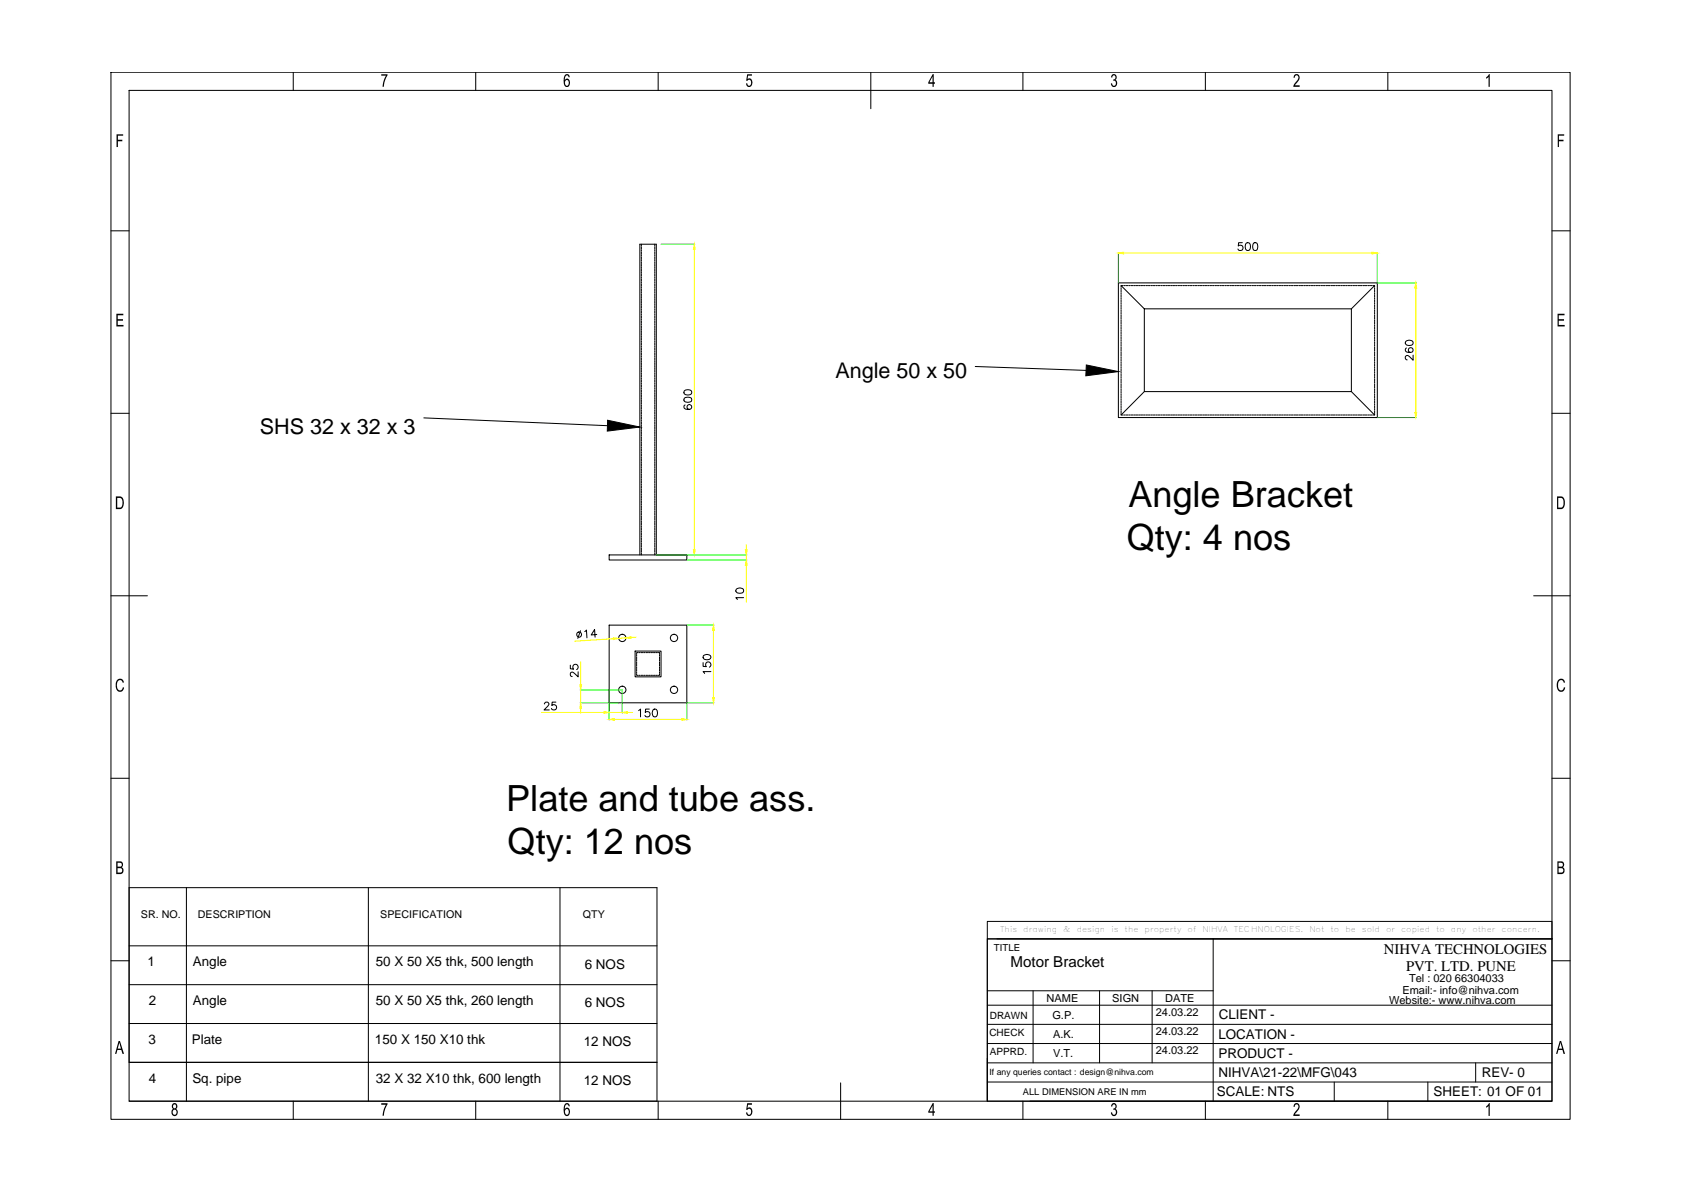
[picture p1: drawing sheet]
<svg xmlns="http://www.w3.org/2000/svg" width="420mm" height="297mm" viewBox="0 0 420 297" stroke-linecap="round" stroke-linejoin="round" font-family="sans-serif">
<!-- layer: 0 -->
<g fill="none" stroke="#000" stroke-width=".25">
<path d="M27.7 18h364.3v261.4h-364.3zM73.2 18v4.6M118.8 18v4.6M164.3 18v4.6M217.4 18v9.1M255.4 18v4.6M300.9 18v4.6M346.5 18v4.6M32.2 22.6h355.2v252.3h-355.2zM27.7 57.6h4.5M387.4 57.6h4.6M160.1 61v.5"/>
<path d="M160.1 61.7v.4M160.1 62.3v.4M160.1 62.9v.4M160.1 63.5v.4M160.1 64.1v.5M160.1 64.8v.4M160.1 65.4v.4M160.1 66v.4M160.1 66.6v.4M160.1 67.2v.4M160.1 67.8v.4M160.1 68.5v.4"/>
<path d="M160.1 69.1v.4M160.1 69.7v.4M160.1 70.3v.4M160.1 70.9v.4M160.1 71.5v.4M160.1 72.1v.5M160.1 72.8v.4M160.1 73.4v.4M160.1 74v.4M160.1 74.6v.4M160.1 75.2v.4M160.1 75.8v.4"/>
<path d="M160.1 76.5v.4M160.1 77.1v.4M160.1 77.7v.4M160.1 78.3v.4M160.1 78.9v.4M160.1 79.5v.4M163.5 61v.5M163.5 61.7v.4M163.5 62.3v.4M163.5 62.9v.4M163.5 63.5v.4M163.5 64.1v.5"/>
<path d="M163.5 64.8v.4M163.5 65.4v.4M163.5 66v.4M163.5 66.6v.4M163.5 67.2v.4M163.5 67.8v.4M163.5 68.5v.4M163.5 69.1v.4M163.5 69.7v.4M163.5 70.3v.4M163.5 70.9v.4M163.5 71.5v.4"/>
<path d="M163.5 72.1v.5M163.5 72.8v.4M163.5 73.4v.4M163.5 74v.4M163.5 74.6v.4M163.5 75.2v.4M163.5 75.8v.4M163.5 76.5v.4M163.5 77.1v.4M163.5 77.7v.4M163.5 78.3v.4M163.5 78.9v.4"/>
<path d="M163.5 79.5v.4M279.2 70.6h64.6v33.6h-64.6zM279.9 71.3l5.8 5.8h51.7v20.6h-51.7v-20.6M279.9 71.8v.5M279.9 72.4v.5M279.9 73.1v.4M279.9 73.7v.4M279.9 74.3v.4M279.9 74.9v.4M279.9 75.5v.4M279.9 76.2v.3M279.9 76.8v.4"/>
<path d="M279.9 77.4v.4M279.9 78v.4M279.9 78.6v.4M279.9 79.2v.4M279.9 79.8v.5M280.3 71.3h-.4v.3M280.6 71.3h.3M281.1 71.3h.5M281.8 71.3h.4M282.4 71.3h.4M283 71.3h.4M283.6 71.3h.4"/>
<path d="M284.2 71.3h.5M284.8 71.3h.5M285.5 71.3h.4M286.1 71.3h.4M286.7 71.3h.4M287.3 71.3h.4M287.9 71.3h.4M288.6 71.3h.3M289.2 71.3h.4M289.8 71.3h.4M290.4 71.3h.4M291 71.3h.4"/>
<path d="M291.6 71.3h.4M292.2 71.3h.5M292.8 71.3h.5M293.5 71.3h.4M294.1 71.3h.4M294.7 71.3h.4M295.3 71.3h.4M295.9 71.3h.4M296.6 71.3h.3M297.2 71.3h.4M297.8 71.3h.4M298.4 71.3h.4"/>
<path d="M299 71.3h.4M299.6 71.3h.4M300.2 71.3h.5M300.8 71.3h.5M301.5 71.3h.4M302.1 71.3h.4M302.7 71.3h.4M303.3 71.3h.4M303.9 71.3h.4M304.6 71.3h.3M305.2 71.3h.4M305.8 71.3h.4"/>
<path d="M306.4 71.3h.4M307 71.3h.4M307.6 71.3h.4M308.2 71.3h.5M308.8 71.3h.5M309.5 71.3h.4M310.1 71.3h.4M310.1 60.6h-.9l-.1 .8a.67 .67 0 0 1 1.1 0 .67 .67 0 0 1-.2 1 .67 .67 0 0 1-1-.3M310.7 71.3h.4M311.2 60.7a.64 .64 0 0 1 .9 .3l.1 .4a.83 .83 0 0 1-.8 1.1 1.24 1.24 0 0 1-.2-1.8zM311.3 71.3h.4M311.9 71.3h.4"/>
<path d="M312.6 71.3h.3M313 60.7a.64 .64 0 0 1 .9 .3l.1 .4a.83 .83 0 0 1-.7 1.1 1.06 1.06 0 0 1-.5-1.5zM313.2 71.3h.4M313.8 71.3h.4M314.4 71.3h.4M315 71.3h.4M315.6 71.3h.4M316.2 71.3h.5M316.8 71.3h.5M317.5 71.3h.4M318.1 71.3h.4M318.7 71.3h.4"/>
<path d="M319.3 71.3h.4M319.9 71.3h.5M320.6 71.3h.3M321.2 71.3h.4M321.8 71.3h.4M322.4 71.3h.4M323 71.3h.4M323.6 71.3h.4M324.2 71.3h.5M324.8 71.3h.5M325.5 71.3h.4M326.1 71.3h.4"/>
<path d="M326.7 71.3h.4M327.3 71.3h.4M327.9 71.3h.5M328.6 71.3h.3M329.2 71.3h.4M329.8 71.3h.4M330.4 71.3h.4M331 71.3h.4M331.6 71.3h.4M332.2 71.3h.5M332.8 71.3h.5M333.5 71.3h.4"/>
<path d="M334.1 71.3h.4M334.7 71.3h.4M335.3 71.3h.4M335.9 71.3h.5M336.6 71.3h.3M337.2 71.3h.4M337.8 71.3h.4M338.4 71.3h.4M339 71.3h.4M339.6 71.3h.4M340.2 71.3h.5M340.8 71.3h.5"/>
<path d="M341.5 71.3h.4M342.1 71.3h.4M342.7 71.3h.5M343.2 71.3v.3M343.2 71.8v.5M343.2 72.4v.5M343.2 73.1v.4M343.2 73.7v.4M343.2 74.3v.4M343.2 74.9v.4M343.2 75.5v.4M343.2 76.2v.3"/>
<path d="M343.2 76.8v.4M343.2 77.4v.4M343.2 78v.4M343.2 78.6v.4M343.2 79.2v.4M343.2 79.8v.5M343.2 71.3l-5.8 5.8M160.1 80.1v.5M160.1 80.8v.4M160.1 81.4v.4M160.1 82v.4M160.1 82.6v.4"/>
<path d="M160.1 83.2v.5M160.1 83.8v.4M160.1 84.5v.4M160.1 85.1v.4M160.1 85.7v.4M160.1 86.3v.4M160.1 86.9v.4M160.1 87.5v.4M160.1 88.1v.5M160.1 88.8v.4M160.1 89.4v.4M160.1 90v.4"/>
<path d="M160.1 90.6v.4M160.1 91.2v.5M160.1 91.8v.4M160.1 92.5v.4M160.1 93.1v.4M160.1 93.7v.4M160.1 94.3v.4M160.1 94.9v.4M160.1 95.5v.4M160.1 96.1v.5M160.1 96.8v.4M160.1 97.4v.4"/>
<path d="M160.1 98v.4M160.1 98.6v.4M160.1 99.2v.5M160.1 99.8v.4M163.5 80.1v.5M163.5 80.8v.4M163.5 81.4v.4M163.5 82v.4M163.5 82.6v.4M163.5 83.2v.5M163.5 83.8v.4M163.5 84.5v.4"/>
<path d="M163.5 85.1v.4M163.5 85.7v.4M163.5 86.3v.4M163.5 86.9v.4M163.5 87.5v.4M163.5 88.1v.5M163.5 88.8v.4M163.5 89.4v.4M163.5 90v.4M163.5 90.6v.4M163.5 91.2v.5M163.5 91.8v.4"/>
<path d="M163.5 92.5v.4M163.5 93.1v.4M163.5 93.7v.4M163.5 94.3v.4M163.5 94.9v.4M163.5 95.5v.4M163.5 96.1v.5M163.5 96.8v.4M163.5 97.4v.4M163.5 98v.4M163.5 98.6v.4M163.5 99.2v.5"/>
<path d="M163.5 99.8v.4M170.8 99.4l.8-.3a.83 .83 0 0 1 1.1 .8 1.06 1.06 0 0 1-1.6 .4 .64 .64 0 0 1-.3-.9zM170.8 97.6l.8-.3a.83 .83 0 0 1 1.1 .7 1.13 1.13 0 0 1-2 0zM243.5 91.5l27.7 1M279.9 80.4v.5M279.9 81.1v.4M279.9 81.7v.4M279.9 82.3v.4M279.9 82.9v.4M279.9 83.5v.4M279.9 84.2v.3M279.9 84.8v.4"/>
<path d="M279.9 85.4v.4M279.9 86v.4M279.9 86.6v.4M279.9 87.2v.4M279.9 87.8v.5M279.9 88.4v.5M279.9 89.1v.4M279.9 89.7v.4M279.9 90.3v.4M279.9 90.9v.4M279.9 91.5v.4M279.9 92.2v.3"/>
<path d="M279.9 92.8v.4M279.9 93.4v.4M279.9 94v.4M279.9 94.6v.4M279.9 95.2v.4M279.9 95.8v.5M279.9 96.4v.5M279.9 97.1v.4M279.9 97.7v.4M279.9 98.3v.4M279.9 98.9v.4M279.9 99.5v.4"/>
<path d="M285.7 97.7l-5.8 5.9M337.4 97.7l5.8 5.9M343.2 80.4v.5M343.2 81.1v.4M343.2 81.7v.4M343.2 82.3v.4M343.2 82.9v.4M343.2 83.5v.4M343.2 84.2v.3M343.2 84.8v.4M343.2 85.4v.4M343.2 86v.4"/>
<path d="M343.2 86.6v.4M343.2 87.2v.4M343.2 87.8v.5M343.2 88.4v.5M343.2 89.1v.4M343.2 89.7v.4M343.2 90.3v.4M343.2 90.9v.4M343.2 91.5v.4M343.2 92.2v.3M343.2 92.8v.4M343.2 93.4v.4"/>
<path d="M343.2 94v.4M343.2 94.6v.4M343.2 95.2v.4M343.2 95.8v.5M343.2 96.4v.5M343.2 97.1v.4M343.2 97.7v.4M343.2 98.3v.4M343.2 98.9v.4M343.2 99.5v.4M351 85.2a1.19 1.19 0 0 1 1.8 .3v.2a1.05 1.05 0 0 1-1.1 .5 1.05 1.05 0 0 1-.9-.7zM351.1 86.9l-.1 .1a.59 .59 0 0 0 .2 .9 1.13 1.13 0 0 0 1.6-.5 .6 .6 0 0 0-.6-.6 .6 .6 0 0 0-.6 .5 .6 .6 0 0 0 .5 .7"/>
<path d="M352.8 88.6v1.3l-1.4-1.2-.6 .4 .2 .6 .3 .1M27.7 103.2h4.5M105.8 104.3l45.9 2M160.1 100.5v.4M160.1 101.1v.4M160.1 101.7v.4M160.1 102.3v.4M160.1 102.9v.4M160.1 103.5v.4M160.1 104.1v.5M160.1 104.8v.4M160.1 105.4v.4"/>
<path d="M160.1 106v.4M160.1 106.6v.4M160.1 107.2v.5M160.1 107.8v.4M160.1 108.5v.4M160.1 109.1v.4M160.1 109.7v.4M160.1 110.3v.4M160.1 110.9v.4M160.1 111.5v.4M160.1 112.1v.5M160.1 112.8v.4"/>
<path d="M160.1 113.4v.4M160.1 114v.4M160.1 114.6v.4M160.1 115.2v.5M160.1 115.8v.4M160.1 116.5v.4M160.1 117.1v.4M160.1 117.7v.4M160.1 118.3v.4M160.1 118.9v.4M160.1 119.5v.4M163.5 100.5v.4"/>
<path d="M163.5 101.1v.4M163.5 101.7v.4M163.5 102.3v.4M163.5 102.9v.4M163.5 103.5v.4M163.5 104.1v.5M163.5 104.8v.4M163.5 105.4v.4M163.5 106v.4M163.5 106.6v.4M163.5 107.2v.5M163.5 107.8v.4"/>
<path d="M163.5 108.5v.4M163.5 109.1v.4M163.5 109.7v.4M163.5 110.3v.4M163.5 110.9v.4M163.5 111.5v.4M163.5 112.1v.5M163.5 112.8v.4M163.5 113.4v.4M163.5 114v.4M163.5 114.6v.4M163.5 115.2v.5"/>
<path d="M163.5 115.8v.4M163.5 116.5v.4M163.5 117.1v.4M163.5 117.7v.4M163.5 118.3v.4M163.5 118.9v.4M163.5 119.5v.4M171 101.1a.53 .53 0 0 0-.2 .8 1.11 1.11 0 0 0 1.9-.3 .6 .6 0 0 0-.6-.6 .6 .6 0 0 0-.6 .6 .6 .6 0 0 0 .6 .6M279.9 103.2v.4h.4M279.9 100.2v.3M279.9 100.8v.4M279.9 101.4v.4"/>
<path d="M279.9 102v.4M279.9 102.6v.4M280.6 103.6h.3M281.1 103.6h.5M281.8 103.6h.4M282.4 103.6h.4M283 103.6h.4M283.6 103.6h.4M284.2 103.6h.5M284.8 103.6h.5M285.5 103.6h.4M286.1 103.6h.4"/>
<path d="M286.7 103.6h.4M287.3 103.6h.4M287.9 103.6h.4M288.6 103.6h.3M289.2 103.6h.4M289.8 103.6h.4M290.4 103.6h.4M291 103.6h.4M291.6 103.6h.4M292.2 103.6h.5M292.8 103.6h.5M293.5 103.6h.4"/>
<path d="M294.1 103.6h.4M294.7 103.6h.4M295.3 103.6h.4M295.9 103.6h.4M296.6 103.6h.3M297.2 103.6h.4M297.8 103.6h.4M298.4 103.6h.4M299 103.6h.4M299.6 103.6h.4M300.2 103.6h.5M300.8 103.6h.5"/>
<path d="M301.5 103.6h.4M302.1 103.6h.4M302.7 103.6h.4M303.3 103.6h.4M303.9 103.6h.4M304.6 103.6h.3M305.2 103.6h.4M305.8 103.6h.4M306.4 103.6h.4M307 103.6h.4M307.6 103.6h.4M308.2 103.6h.5"/>
<path d="M308.8 103.6h.5M309.5 103.6h.4M310.1 103.6h.4M310.7 103.6h.4M311.3 103.6h.4M311.9 103.6h.4M312.6 103.6h.3M313.2 103.6h.4M313.8 103.6h.4M314.4 103.6h.4M315 103.6h.4M315.6 103.6h.4"/>
<path d="M316.2 103.6h.5M316.8 103.6h.5M317.5 103.6h.4M318.1 103.6h.4M318.7 103.6h.4M319.3 103.6h.4M319.9 103.6h.5M320.6 103.6h.3M321.2 103.6h.4M321.8 103.6h.4M322.4 103.6h.4M323 103.6h.4"/>
<path d="M323.6 103.6h.4M324.2 103.6h.5M324.8 103.6h.5M325.5 103.6h.4M326.1 103.6h.4M326.7 103.6h.4M327.3 103.6h.4M327.9 103.6h.5M328.6 103.6h.3M329.2 103.6h.4M329.8 103.6h.4M330.4 103.6h.4"/>
<path d="M331 103.6h.4M331.6 103.6h.4M332.2 103.6h.5M332.8 103.6h.5M333.5 103.6h.4M334.1 103.6h.4M334.7 103.6h.4M335.3 103.6h.4M335.9 103.6h.5M336.6 103.6h.3M337.2 103.6h.4M337.8 103.6h.4"/>
<path d="M338.4 103.6h.4M339 103.6h.4M339.6 103.6h.4M340.2 103.6h.5M340.8 103.6h.5M341.5 103.6h.4M342.1 103.6h.4M343.2 103.2v.4h-.5M343.2 100.2v.3M343.2 100.8v.4M343.2 101.4v.4M343.2 102v.4"/>
<path d="M343.2 102.6v.4M387.4 103.2h4.6M152.1 138.5h19.4v1.3h-19.4zM159.7 138.5v-77.5h4.1v77.5M160.1 120.1v.5M160.1 120.8v.4M160.1 121.4v.4M160.1 122v.4M160.1 122.6v.4M160.1 123.2v.5M160.1 123.9v.3M160.1 124.5v.4"/>
<path d="M160.1 125.1v.4M160.1 125.7v.4M160.1 126.3v.4M160.1 126.9v.4M160.1 127.6v.3M160.1 128.1v.5M160.1 128.8v.4M160.1 129.4v.4M160.1 130v.4M160.1 130.6v.4M160.1 131.2v.5M160.1 131.9v.3"/>
<path d="M160.1 132.5v.4M160.1 133.1v.4M160.1 133.7v.4M160.1 134.3v.4M160.1 134.9v.4M160.1 135.6v.3M160.1 136.1v.5M160.1 136.8v.4M160.1 137.4v.4M160.1 138v.5M163.5 120.1v.5M163.5 120.8v.4"/>
<path d="M163.5 121.4v.4M163.5 122v.4M163.5 122.6v.4M163.5 123.2v.5M163.5 123.9v.3M163.5 124.5v.4M163.5 125.1v.4M163.5 125.7v.4M163.5 126.3v.4M163.5 126.9v.4M163.5 127.6v.3M163.5 128.1v.5"/>
<path d="M163.5 128.8v.4M163.5 129.4v.4M163.5 130v.4M163.5 130.6v.4M163.5 131.2v.5M163.5 131.9v.3M163.5 132.5v.4M163.5 133.1v.4M163.5 133.7v.4M163.5 134.3v.4M163.5 134.9v.4M163.5 135.6v.3"/>
<path d="M163.5 136.1v.5M163.5 136.8v.4M163.5 137.4v.4M163.5 138v.5M27.7 148.7h9.1M144.9 157.4l-.7 1.9M146 157.6l.4-.3 .1 1.9M149 158.4l-1.4 .1 .8-1.4 .2 1.9M152.1 156h19.4v19.4h-19.4zM183.8 147.1a1.16 1.16 0 0 1 1.8 .3v.1a1.06 1.06 0 0 1-1 .6 1.06 1.06 0 0 1-.9-.7zM185.6 149.2h-1.9l.4 .4M382.9 148.7h9.1"/>
<path d="M135.9 175.7l.4-.4h.5l.2 .3-.2 .7-1 .9h1.3M138.8 175.3h-.9l-.1 .8a.67 .67 0 0 1 1 0 .67 .67 0 0 1-.1 1 .67 .67 0 0 1-1-.3M142.4 166v.9l.8 .1a.7 .7 0 0 1 0-1 .7 .7 0 0 1 1 .1 .7 .7 0 0 1-.3 1M144.3 167.7v1.3l-.9-.9-.6-.3-.3 .1-.1 .6 .4 .4M158.6 162.5h6.4v6.5h-6.4zM158.9 168.3v.3h.3M158.9 163.4v.4M158.9 164v.4M158.9 164.6v.4M158.9 165.2v.5M158.9 165.8v.4M158.9 166.5v.4"/>
<path d="M158.9 167.1v.4M158.9 167.7v.4M159.2 162.9h-.3v.3M159.4 177.4l.5-.4v1.9M159.4 168.6h.4M159.4 162.9h.4M160 168.6h.5M160 162.9h.5M160.7 168.6h.4M160.7 162.9h.4M161.3 168.6h.4M161.3 162.9h.4"/>
<path d="M161.9 168.6h.4M161.9 162.9h.4M162.1 177h-.9l-.1 .8a.67 .67 0 0 1 1 0 .67 .67 0 0 1-.1 1 .67 .67 0 0 1-1-.2M162.5 168.6h.4M162.5 162.9h.4M163.1 177.1a.64 .64 0 0 1 1 .3v.4a.83 .83 0 0 1-.7 1.1 1.21 1.21 0 0 1-.3-1.8zM163.1 168.6h.4M163.1 162.9h.4M163.7 168.6h.4M163.7 162.9h.4M164.4 162.9h.2v.3M164.6 168.3v.3h-.2"/>
<path d="M164.6 163.4v.4M164.6 164v.4M164.6 164.6v.4M164.6 165.2v.5M164.6 165.8v.4M164.6 166.5v.4M164.6 167.1v.4M164.6 167.7v.4M175.5 165.4v.9l.8 .1a.69 .69 0 0 1 .1-1 .69 .69 0 0 1 1 .1 .69 .69 0 0 1-.3 1M175.6 163.7a1.13 1.13 0 0 1 1.9 .4 1.13 1.13 0 0 1-2 0zM177.5 167.6h-2l.4 .5M27.7 194.3h4.5"/>
<path d="M387.4 194.3h4.6M27.7 239.8h4.5M32.2 236.1h131.8M46.5 221.6v53.3M92 221.6v53.3M139.8 221.6v53.3M246.5 230h140.9v4.4h-140.9zM246.5 234.4h140.9v40.5h-140.9zM246.5 234.4v40.5M248.9 234.4h138.5M302.9 234.4v40.5M387.4 239.8h4.6"/>
<path d="M32.2 245.8h131.8M32.2 255.5h131.8M246.5 255.7h140.9M246.5 250.9h140.9M246.5 247.3h56.4M257.9 247.3v18M274.5 247.3v18M287.6 247.3v18M32.2 265.2h131.8h-131.8v-43.6h131.8v53.3h-131.8M73.2 274.9v4.5M118.8 274.9v4.5M164.3 274.9v4.5"/>
<path d="M209.9 270.3v9.1M246.5 265.3h140.9M246.5 260.5h140.9M246.5 270.1h140.9M255.4 274.9v4.5M257.1 274.9h130.3M300.9 274.9v4.5M333.1 270.1v4.8M346.5 274.9v4.5M356.5 270.1v4.8M368.4 265.3v4.8"/>
<circle cx="144.6" cy="158.4" r=".63"/>
<circle cx="155.4" cy="159.2" r=".91"/>
<circle cx="168.3" cy="159.2" r=".91"/>
<circle cx="155.4" cy="172.2" r=".91"/>
<circle cx="168.3" cy="172.2" r=".91"/>
</g>
<g fill="#000">
<path d="M95.2 18.5h1.5l-.6 1.7-.3 1.5h-.3l.1-.9 .8-1.9h-1.2zM29.1 33.5h1.6v.4h-1.3v1h1.1v.4h-1.1v1.4h-.3zM186.5 18.5h1.2v.4h-1l-.1 .9 .3-.2h.5l.4 .9-.2 .9-.4 .3h-.5l-.4-.6-.1-.3h.3l.2 .4 .3 .2 .5-.5-.2-.9-.4-.1-.3 .3h-.3zM277.6 18.7l.2-.2 .8 .2 .2 .4-.1 .6a.24 .24 0 0 0-.2 .3 .24 .24 0 0 0 .3 .2l.1 .7-.3 .6-.5 .3-.5-.3-.3-.7h.3l.2 .5 .4 .1 .3-.2 .1-.5-.3-.5h-.4v-.4l.5-.2v-.6l-.4-.2-.3 .6-.3-.1zM323.3 18.6l.7-.1 .5 .7-.2 .7-1 1.4h1.2v.4h-1.7l.2-.5 1.2-1.8-.1-.3-.3-.3-.5 .2-.1 .4h-.3zM371.7 18.5h.2v3.2h-.3v-2.5l-.6 .4v-.3zM388.9 33.5h1.6v.4h-1.3v1h1.1v.4h-1.1v1.4h-.3zM29.1 78.3h1.7v.4h-1.4v1h1.3v.4h-1.3v1h1.4v.4h-1.7zM388.8 78.3h1.8v.4h-1.5v1h1.4v.4h-1.4v1h1.5v.4h-1.8zM29.2 169.8l.4-.3 .6-.1 .7 .7 .1 .2-.4 .1-.3-.6h-.4l-.5 .2-.2 .5 .1 1.2 .4 .6h.5l.5-.8 .3 .1-.3 .7-.5 .4-.7-.1-.4-.5-.2-1.5zM389 169.8l.5-.4h.5l.6 .6 .1 .3-.3 .1-.3-.6h-.5l-.6 .6v1.1l.4 .8h.6l.4-.8 .4 .1-.3 .7-.5 .4-.8-.1-.4-.6-.2-1.4zM95.2 275.4h1.5l-.6 1.7-.3 1.4h-.3l.1-.8 .8-1.9h-1.2z"/>
<path d="M186.5 275.4h1.2v.4h-1l-.1 .8 .4-.2 .5 .1 .3 .9-.2 .9-.6 .3-.6-.3-.2-.6h.3l.2 .5 .4 .1 .4-.4v-.7l-.3-.4-.9 .2zM277.6 275.5l.7-.2 .5 .7-.1 .5-.3 .3 .4 .3 .1 .7-.2 .5-.5 .3-.5-.1-.4-.8 .3-.1 .4 .7 .5-.3 .1-.4-.1-.4-.6-.2v-.3l.5-.2 .1-.5-.2-.3h-.3l-.3 .5h-.3zM323.2 275.5l.7-.2 .4 .4 .2 .4-.2 .7-1 1.4h1.2v.4h-1.7l.3-.7 .8-1.1 .3-.5-.3-.6-.5 .1-.2 .5h-.3zM371.7 275.3h.2v3.3h-.3v-2.5l-.6 .4v-.4z"/>
<path d="M141.1 18.6l.8-.1 .4 .7-.3 .1-.2-.4-.3-.1-.5 .7v.5l.3-.3 .4-.1 .5 .5v1.1l-.5 .5-.5-.1-.4-.6-.1-1.5zM141.2 20.1l-.1 .9 .2 .3 .3 .1 .4-.4v-.6l-.3-.4z"/>
<path d="M232.8 18.5h.3v2h.3v.4h-.3v.8h-.3v-.8h-1.1v-.4zM232.8 19.1l-.8 1.4h.8z"/>
<path d="M28.9 123.9l1.4 .1 .5 .6 .1 1.5-.3 .7-.4 .2-1.3 .1zM29.3 124.3v2.4h.8l.4-.6v-1.2l-.3-.6z"/>
<path d="M388.7 123.9l1.3 .1 .5 .5 .2 1.4-.3 .8-.4 .3-1.3 .1zM389 124.3v2.4h.9l.4-.7v-1.2l-.4-.5z"/>
<path d="M29 215h1.2l.5 .4v.6l-.3 .5 .4 .4v.6l-.1 .3-.4 .3-1.3 .1zM29.4 215.3v1h.8l.2-.1v-.5l-.2-.3zM29.4 216.7v1.1h.8l.3-.2v-.6l-.2-.2z"/>
<path d="M388.8 215l1.4 .1 .3 .6-.1 .5a.33 .33 0 0 0-.2 .3 .33 .33 0 0 0 .3 .3l.1 .8-.2 .4-.5 .2h-1.1zM389.1 215.3v1h.8l.2-.1v-.7zM389.1 216.7v1.1l1-.1 .2-.3-.1-.6z"/>
<path d="M29.6 259.8h.3l1.1 3.3h-.4l-.3-1h-1l-.2 1h-.4zM29.8 260.2l-.4 1.5h.8z"/>
<path d="M43.1 275.5l.6-.2 .6 .5-.1 .8-.3 .2 .5 .6-.3 1-.7 .2-.4-.3-.2-.4 .1-.9a.24 .24 0 0 0 .3-.2 .24 .24 0 0 0-.2-.2l-.1-.7zM43.4 275.7l-.2 .7 .5 .2 .3-.2v-.4l-.3-.3zM43.4 277l-.3 .4v.4l.3 .4 .3 .1 .3-.4v-.6l-.3-.3z"/>
<path d="M141 275.6l.4-.3 .4 .1 .5 .7h-.3l-.3-.4h-.3l-.4 .6v.6l.2-.3 .5-.1 .5 .4v1.1l-.5 .6-.6-.2-.3-.6-.1-1.4zM141.3 276.9l-.2 .3v.6l.2 .4 .4 .1 .3-.4v-.5l-.3-.5z"/>
<path d="M232.8 275.3h.3v2.1h.3v.3h-.3v.8h-.3v-.8h-1.1v-.3zM232.8 276l-.8 1.4h.8z"/>
<path d="M389.4 259.8h.3l1 3.3h-.4l-.2-1h-1l-.3 1h-.3zM389.6 260.2l-.5 1.5h.9z"/>
</g>
<path d="M165 61h8.5M279.2 63v7.6M343.8 63v7.6h9.8M343.8 104.2h9.8M163.8 138.5h22.7M171.5 139.8h15M171.5 156h6.7M144.8 175.4h9.6M144.8 172.2h10.5v5.8M152.1 172.2v7.5M178.2 175.4h-6.7v4.3" fill="none" stroke="#0f0" stroke-width=".25"/>
<g fill="none" stroke="#ff0" stroke-width=".25">
<path d="M173.3 62.3v74.9M280.5 63.2h62M353.5 71.9v31.1M186.3 135.9v1.3M186.3 138.5v1.3M153.1 159.4l-9.7 .7M156.2 159.2l-1.8 .1M158.8 159l-1.3 .1M178.1 157.4v16.7M186.3 141.1v9.2M135.2 177.8h15.6M145 165.2v5.7"/>
<path d="M145 172.2v3.2M145 176.7v1.3M152.1 177.8h3.2M153.4 179.6h16.8M156.6 177.8h1.3"/>
</g>
<g fill="#ff0" stroke="#ff0" stroke-width=".25">
<path d="M178.1 156l.2 1.4h-.4z"/>
<path d="M177.9 174.1h.4l-.2 1.3z"/>
<path d="M170.2 179.4l1.3 .2-1.3 .2z"/>
<path d="M152.1 179.6l1.3-.2v.4z"/>
<path d="M156.2 159.2l1.3-.3v.4z"/>
<path d="M153.1 159.2l1.3 .1-1.3 .3z"/>
<path d="M155.3 177.8l1.3-.2v.5z"/>
<path d="M150.8 177.6l1.3 .2-1.3 .3z"/>
<path d="M145 175.4l.2 1.3h-.4z"/>
<path d="M144.8 170.9h.4l-.2 1.3z"/>
<path d="M173.1 137.2h.4l-.2 1.3z"/>
<path d="M173.3 61l.2 1.3h-.4z"/>
<path d="M186.1 137.2h.4l-.2 1.3z"/>
<path d="M186.3 139.8l.2 1.3h-.4z"/>
<path d="M279.2 63.2l1.3-.3v.5z"/>
<path d="M342.5 62.9l1.3 .3-1.3 .2z"/>
<path d="M353.5 70.6l.2 1.3h-.5z"/>
<path d="M353.2 103h.5l-.2 1.2z"/>
</g>
<path d="M271.2 91.1l8 1.7-8.1 1zM151.7 104.9l8 1.7-8.1 1z" fill="#000" stroke="#000" stroke-width=".25"/>
<g font-size="9">
<text x="281.7" y="126.5">Angle Bracket</text>
<text x="281.3" y="137.4">Qty: 4 nos</text>
<text x="126.4" y="202.4">Plate and tube ass.</text>
<text x="126.7" y="213.3">Qty: 12 nos</text>
</g>
<g font-size="5.4">
<text x="208.6" y="94.4">Angle 50 x 50</text>
<text x="64.9" y="108.3">SHS 32 x 32 x 3</text>
</g>
<text font-size="3.8" x="252.3" y="241.4">Motor Bracket</text>
<g font-size="3.7">
<text x="345.5" y="238.3">NIHVA TECHNOLOGIES</text>
<text x="351" y="242.4">PVT. LTD. PUNE</text>
</g>
<g font-size="3.3">
<text x="36.8" y="241.2">1</text>
<text x="48.1" y="241.2">Angle</text>
<text x="93.8" y="241.2">50 X 50 X5 thk, 500 length</text>
<text x="146" y="241.8">6 NOS</text>
<text x="37.1" y="250.9">2</text>
<text x="48.1" y="250.9">Angle</text>
<text x="93.8" y="250.9">50 X 50 X5 thk, 260 length</text>
<text x="146" y="251.5">6 NOS</text>
<text x="304.3" y="254.5">CLIENT -</text>
<text x="37.1" y="260.6">3</text>
<text x="47.9" y="260.6">Plate</text>
<text x="93.6" y="260.6">150 X 150 X10 thk</text>
<text x="145.7" y="261.2">12 NOS</text>
<text x="304.2" y="259.2">LOCATION -</text>
<text x="304.2" y="268.8">NIHVA\21-22\MFG\043</text>
<text x="304.2" y="264">PRODUCT -</text>
<text x="369.9" y="268.8">REV- 0</text>
<text x="37.2" y="270.3">4</text>
<text x="48" y="270.3">Sq. pipe</text>
<text x="93.8" y="270.3">32 X 32 X10 thk, 600 length</text>
<text x="145.7" y="270.8">12 NOS</text>
<text x="303.8" y="273.6">SCALE: NTS</text>
<text x="357.9" y="273.6">SHEET: 01 OF 01</text>
</g>
<g font-size="2.8">
<text x="351.8" y="245.2">Tel : 020 66304033</text>
<text x="261.3" y="250.2">NAME</text>
<text x="277.7" y="250.2">SIGN</text>
<text x="290.9" y="250.2">DATE</text>
<text x="346.8" y="250.6">Website:- www.nihva.com</text>
<text x="350.1" y="248">Email:- info@nihva.com</text>
<text x="262.7" y="254.3">G.P.</text>
<text x="288.6" y="253.6">24.03.22</text>
<text x="262.9" y="259.1">A.K.</text>
<text x="262.9" y="263.9">V.T.</text>
<text x="288.6" y="258.4">24.03.22</text>
<text x="288.6" y="263.2">24.03.22</text>
</g>
<g font-size="2.7">
<text x="35.2" y="229.1">SR. NO.</text>
<text x="49.4" y="229.1">DESCRIPTION</text>
<text x="94.9" y="229.1">SPECIFICATION</text>
<text x="145.5" y="229.1">QTY</text>
</g>
<g font-size="2.5">
<text x="247.1" y="254.3">DRAWN</text>
<text x="247" y="258.6">CHECK</text>
<text x="247.1" y="263.3">APPRD.</text>
</g>
<text font-size="2.4" x="248.1" y="237.4">TITLE</text>
<text font-size="2.3" x="255.4" y="273.3">ALL DIMENSION ARE IN mm</text>
<text font-size="2.2" x="247" y="268.3">If any queries contact : design@nihva.com</text>
<g font-size="2">
<text x="249.7" y="232.7">This</text>
<text x="255.5" y="232.7">drawing</text>
<text x="265.5" y="232.7">&amp;</text>
<text x="268.8" y="232.7">design</text>
<text x="277.4" y="232.7">is</text>
<text x="280.7" y="232.7">the</text>
<text x="285.7" y="232.7">property</text>
<text x="296.5" y="232.7">of</text>
<text x="300.2" y="232.7">NIHVA</text>
<text x="308" y="232.7">TECHNOLOGIES.</text>
<text x="326.9" y="232.7">Not</text>
<text x="332.2" y="232.7">to</text>
<text x="335.9" y="232.7">be</text>
<text x="340" y="232.7">sold</text>
<text x="346" y="232.7">or</text>
<text x="349.8" y="232.7">copied</text>
<text x="358.5" y="232.7">to</text>
<text x="362.2" y="232.7">any</text>
<text x="367.6" y="232.7">other</text>
<text x="374.9" y="232.7">concern.</text>
</g>
</svg>
